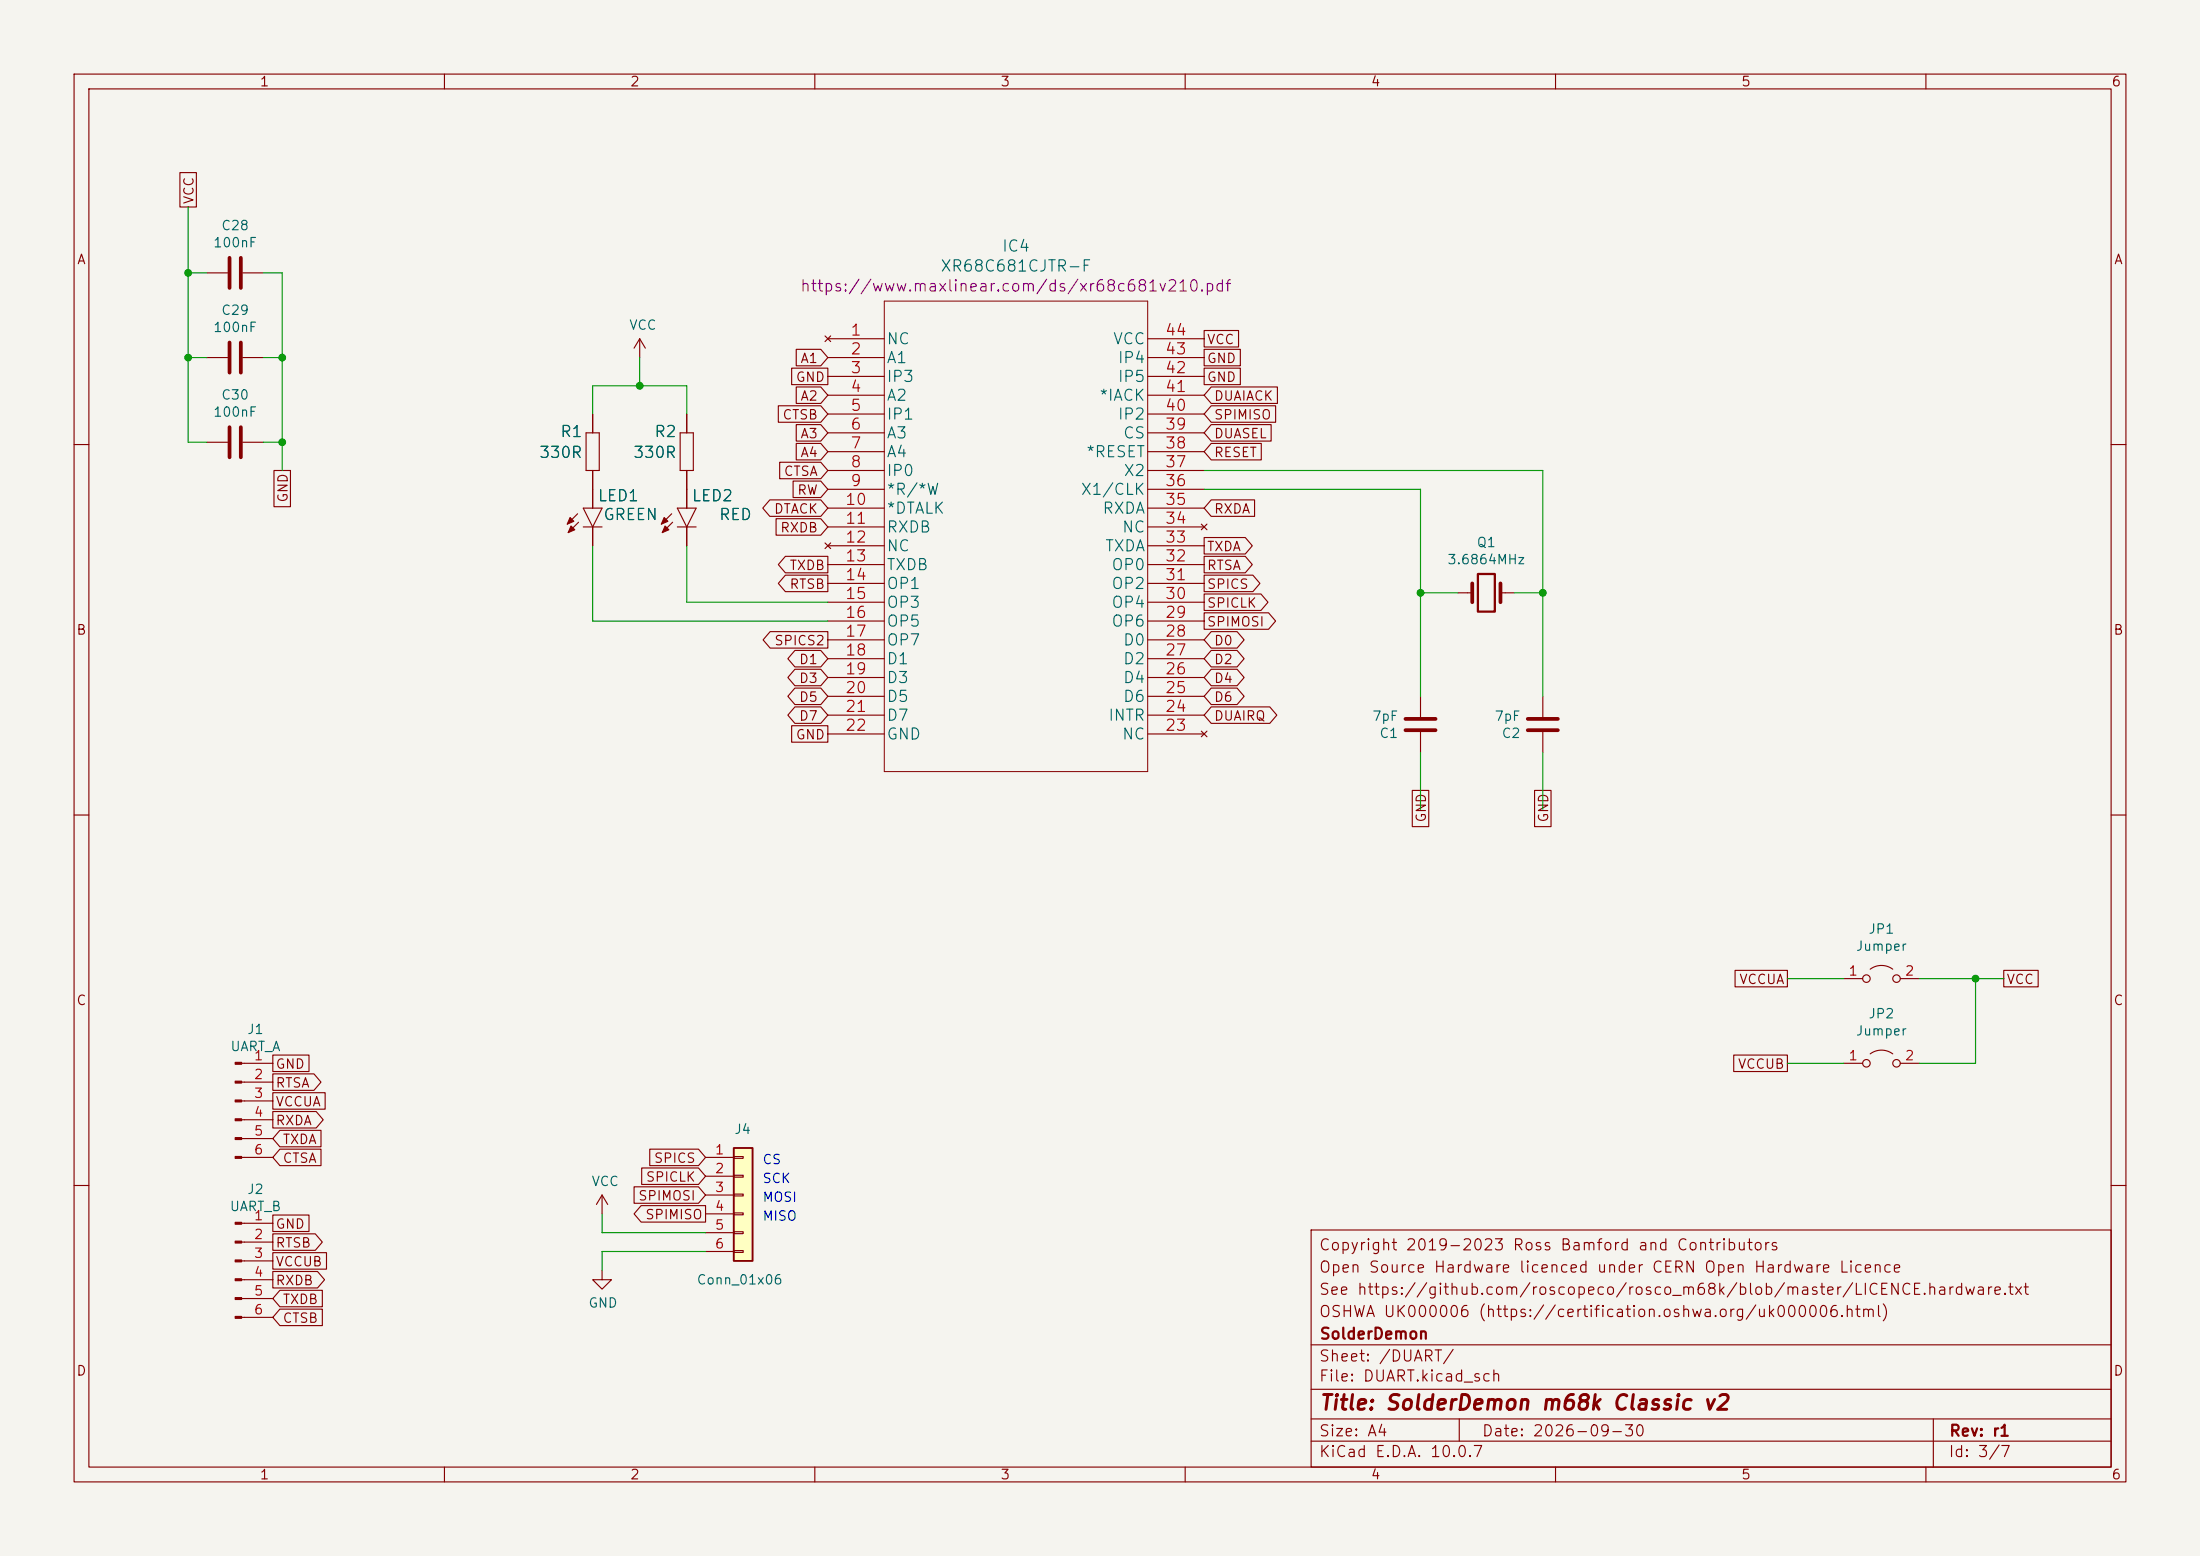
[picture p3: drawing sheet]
<svg xmlns="http://www.w3.org/2000/svg" width="297mm" height="210mm" viewBox="0 0 297 210" stroke-linecap="round" stroke-linejoin="round" font-family="sans-serif">
<path d="M0 0h297v210h-297z" fill="#f5f4ef" stroke="#f5f4ef" stroke-width=".14"/>
<g fill="none" stroke="#840000" stroke-width=".15">
<path d="M10 10h277v190h-277zM12 12h273v186h-273zM60 10v2M110 10v2M160 10v2M210 10v2M260 10v2M27.9 48.3h2.8M32.8 48.3h2.8M79.1 58.4h1.8v5.1h-1.8zM80 55.9v2.5M91.8 58.4h1.8v5.1h-1.8z"/>
<path d="M92.7 55.9v2.5M111.4 45.3l.7 .8M111.8 45.7h7.6M111.8 48.3h7.6M111.8 50.8h7.6M111.8 53.3h7.6M111.8 55.9h7.6M111.8 58.4h7.6M112.1 45.3l-.7 .8M154.9 45.7h7.7M154.9 48.3h7.7M154.9 50.8h7.7"/>
<path d="M154.9 53.3h7.7M154.9 55.9h7.7M154.9 58.4h7.7M10 60h2M78 69.3l-1.4 1.4M78.1 70.5l-1.4 1.4M78.7 68.6h2.6l-1.3 2.5zM78.7 71.1h2.6M80 63.5v5.1M80 71.1v2.6M90.7 69.3l-1.4 1.4M90.8 70.5l-1.4 1.4"/>
<path d="M91.4 68.6h2.6l-1.3 2.5zM91.4 71.1h2.6M92.7 63.5v5.1M92.7 71.1v2.6M111.4 73.3l.7 .7M111.8 61h7.6M111.8 63.5h7.6M111.8 66h7.6M111.8 68.6h7.6M111.8 71.1h7.6M111.8 73.7h7.6M111.8 76.2h7.6"/>
<path d="M111.8 78.7h7.6M112.1 73.3l-.7 .7M154.9 61h7.7M154.9 63.5h7.7M154.9 66h7.7M154.9 68.6h7.7M154.9 71.1h7.7M154.9 73.7h7.7M154.9 76.2h7.7M154.9 78.7h7.7M162.2 70.7l.7 .8M162.9 70.7l-.7 .8"/>
<path d="M285 60h2M111.8 81.3h7.6M111.8 83.8h7.6M111.8 86.4h7.6M111.8 88.9h7.6M111.8 91.4h7.6M111.8 94h7.6M111.8 96.5h7.6M111.8 99.1h7.6M154.9 81.3h7.7M154.9 83.8h7.7M154.9 86.4h7.7"/>
<path d="M154.9 88.9h7.7M154.9 91.4h7.7M154.9 94h7.7M154.9 96.5h7.7M154.9 99.1h7.7M162.2 98.7l.7 .7M162.9 98.7l-.7 .7M10 110h2M285 110h2M32.6 143.5h4.2M32.6 146.1h4.2M32.6 148.6h4.2"/>
<path d="M32.6 151.1h4.2M32.6 153.7h4.2M32.6 156.2h4.2M10 160h2M32.6 165.1h4.2M32.6 167.6h4.2M32.6 170.2h4.2M32.6 172.7h4.2M32.6 175.3h4.2M32.6 177.8h4.2M81.3 171.5v1.2h1.2l-1.2 1.3-1.3-1.3h1.3M81.3 161.3l-.8 1.3"/>
<path d="M81.3 161.3l.7 1.3M81.3 161.3v2.5M177 166h108v32h-108zM285 160h2M60 198v2M110 198v2M160 198v2M177 194.5h108M177 191.5h108M177 187.5h108M177 181.5h108M197 191.5v3"/>
<path d="M210 198v2M260 198v2M261 191.5v6.5"/>
</g>
<path d="M119.4 40.6h35.5v63.5h-35.5z" fill="none" stroke="#840000" stroke-width=".14"/>
<path d="M31 46.2v4.1M32.5 46.2v4.1" fill="none" stroke="#840000" stroke-width=".51"/>
<g fill="#840000" stroke="#840000" stroke-width=".15">
<path d="M31.7 165h.9v.2h-.9z"/>
<path d="M31.7 167.5h.9v.3h-.9z"/>
<path d="M31.7 170.1h.9v.2h-.9z"/>
<path d="M31.7 172.6h.9v.2h-.9z"/>
<path d="M31.7 175.1h.9v.3h-.9z"/>
<path d="M31.7 177.7h.9v.2h-.9z"/>
<path d="M77 69.9l.5 .5-.9 .3z"/>
<path d="M77.1 71l.5 .5-.9 .4z"/>
<path d="M89.7 69.9l.5 .5-.9 .3z"/>
<path d="M89.8 71l.5 .5-.9 .4z"/>
<path d="M31.7 143.4h.9v.2h-.9z"/>
<path d="M31.7 145.9h.9v.3h-.9z"/>
<path d="M31.7 148.5h.9v.2h-.9z"/>
<path d="M31.7 151h.9v.3h-.9z"/>
<path d="M31.7 153.5h.9v.3h-.9z"/>
<path d="M31.7 156.1h.9v.2h-.9z"/>
</g>
<path d="M99.1 154.9h2.5v15.3h-2.5z" fill="#ffffc2"/>
<path d="M99.1 154.9h2.5v15.3h-2.5z" fill="none" stroke="#840000" stroke-width=".25"/>
<g fill="none" stroke="#840000" stroke-width=".15">
<path d="M24.3 23.3h2.2v4.6h-2.2zM27.9 36.8h2.8M32.8 36.8h2.8M27.9 59.7h2.8M32.8 59.7h2.8M80 55.9v2.5M86.4 45.7l-.8 1.3M86.4 45.7l.7 1.3M86.4 45.7v2.6M92.7 55.9v2.5M105.1 54.8h5.7l1 1.1-1 1.1h-5.7zM106.9 49.7h4.9v2.2h-4.9z"/>
<path d="M107.5 59.8h3.3l1 1.2-1 1.1h-3.3zM107.5 57.3h3.3l1 1.1-1 1.1h-3.3zM107.5 47.1h3.3l1 1.2-1 1.1h-3.3zM107.5 52.2h3.3l1 1.1-1 1.2h-3.3zM162.6 49.7h4.8v2.2h-4.8zM162.6 44.6h4.6v2.2h-4.6zM162.6 47.1h4.8v2.3h-4.8zM163.5 52.2h9v2.3h-9l-.9-1.2zM163.5 54.8h8.7v2.2h-8.7l-.9-1.1zM163.5 57.3h8.1v2.2h-8.1l-.9-1.1zM163.5 59.8h6.8v2.3h-6.8l-.9-1.1zM37 63.5h2.2v4.9h-2.2z"/>
<path d="M80 63.5v5.1M80 71.1v2.6M92.7 63.5v5.1M92.7 71.1v2.6M103.9 67.5h6.9l1 1.1-1 1.1h-6.9l-.9-1.1zM104.8 70h6l1 1.1-1 1.1h-6zM105.3 62.4h5.5l1 1.1-1 1.1h-5.5zM106 75.1h5.8v2.2h-5.8l-.9-1.1zM106 77.6h5.8v2.3h-5.8l-.9-1.2zM107.1 64.9h3.7l1 1.1-1 1.2h-3.7zM162.6 75.1h5.5l1 1.1-1 1.1h-5.5zM162.6 77.6h6.5l1 1.1-1 1.2h-6.5z"/>
<path d="M162.6 72.5h5.5l1 1.2-1 1.1h-5.5zM163.5 67.5h5.9v2.2h-5.9l-.9-1.1zM104 85.2h7.8v2.3h-7.8l-1-1.1zM106.9 97.9h4.9v2.3h-4.9zM107.3 90.3h3.5l1 1.1-1 1.2h-3.5l-.9-1.2zM107.3 92.9h3.5l1 1.1-1 1.1h-3.5l-.9-1.1zM107.3 95.4h3.5l1 1.1-1 1.1h-3.5l-.9-1.1zM107.3 87.8h3.5l1 1.1-1 1.1h-3.5l-.9-1.1zM162.6 82.7h8.7l.9 1.1-.9 1.1h-8.7zM162.6 80.2h7.6l1 1.1-1 1.1h-7.6zM163.5 90.3h3.5l1 1.1-1 1.2h-3.5l-.9-1.2zM163.5 85.2h3.5l1 1.2-1 1.1h-3.5l-.9-1.1z"/>
<path d="M163.5 87.8h3.5l1 1.1-1 1.1h-3.5l-.9-1.1zM163.5 92.9h3.5l1 1.1-1 1.1h-3.5l-.9-1.1zM163.5 95.4h7.9l1 1.1-1 1.1h-7.9l-.9-1.1zM191.8 94v2.8M191.8 98.8v2.8M196.8 80h2M202.6 80h1.9M208.3 94v2.8M208.3 98.8v2.8M190.7 106.7h2.2v4.9h-2.2zM207.2 106.7h2.2v4.9h-2.2zM234.2 131h7.1v2.2h-7.1z"/>
<path d="M248.9 132.1h2.6M252.5 130.8a2.54 2.54 0 0 1 3 0M256.5 132.1h2.6M270.5 131h4.7v2.2h-4.7zM36.8 142.4h4.9v2.2h-4.9zM36.8 144.9h5.6l.9 1.2-.9 1.1h-5.6zM36.8 150h5.9l.9 1.1-.9 1.1h-5.9zM36.8 147.5h7.1v2.2h-7.1zM37.8 152.6h5.5v2.2h-5.5l-1-1.1zM37.8 155.1h5.5v2.2h-5.5l-1-1.1zM86.6 157.6h7.7l.9 1.2-.9 1.1h-7.7zM87.7 155.1h6.6l.9 1.1-.9 1.1h-6.6z"/>
<path d="M95.2 156.2h3.9M95.2 158.8h3.9M99.1 156.1h1.2v.2h-1.2zM99.1 158.6h1.2v.3h-1.2zM234.1 142.4h7.2v2.2h-7.2zM248.9 143.5h2.6M252.5 142.2a2.54 2.54 0 0 1 3 0M256.5 143.5h2.6M36.8 166.5h5.8l.9 1.1-.9 1.2h-5.8zM36.8 169.1h7.3v2.2h-7.3zM36.8 171.6h6.1l.9 1.1-.9 1.1h-6.1zM36.8 164h4.9v2.2h-4.9z"/>
<path d="M37.8 176.7h5.7v2.2h-5.7l-1-1.1zM37.8 174.1h5.7v2.3h-5.7l-1-1.1zM85.6 160.2h8.7l.9 1.1-.9 1.1h-8.7zM86.6 162.7h8.6v2.2h-8.6l-1-1.1zM95.2 161.3h3.9M95.2 163.8h3.9M95.2 166.4h3.9M95.2 168.9h3.9M99.1 161.2h1.2v.2h-1.2zM99.1 163.7h1.2v.3h-1.2zM99.1 166.2h1.2v.3h-1.2zM99.1 168.8h1.2v.2h-1.2z"/>
<circle cx="252" cy="132.1" r=".51"/>
<circle cx="256" cy="132.1" r=".51"/>
<circle cx="252" cy="143.5" r=".51"/>
<circle cx="256" cy="143.5" r=".51"/>
</g>
<path d="M31 34.8v4.1M32.5 34.8v4.1M31 57.7v4M32.5 57.7v4M198.8 78.7v2.6M202.6 78.7v2.6M189.7 98.6h4.1M189.7 97h4.1M206.2 98.6h4.1M206.2 97h4.1" fill="none" stroke="#840000" stroke-width=".51"/>
<path d="M199.5 77.5h2.3v5.1h-2.3z" fill="none" stroke="#840000" stroke-width=".3"/>
<g fill="none" stroke="#009600" stroke-width=".15">
<path d="M25.4 27.9v31.8h2.5M25.4 36.8h2.5M35.6 36.8h2.5v26.7M25.4 48.3h2.5M35.6 59.7h2.5M35.6 48.3h2.5M80 55.9v-3.8h12.7v3.8M86.4 48.3v3.8M80 73.7v10.1h31.8M92.7 73.7v7.6h19.1M162.6 66h29.2v28M162.6 63.5h45.7v30.5"/>
<path d="M191.8 80h5M204.5 80h3.8M191.8 101.6v7.6M208.3 101.6v7.6M241.3 132.1h7.6M259.1 132.1h11.4M266.7 132.1v11.4h-7.6M241.3 143.5h7.6M81.3 163.8v2.6h13.9M95.2 168.9h-13.9v2.6"/>
</g>
<g fill="#009600" stroke="#009600" stroke-width=".14">
<circle cx="38.1" cy="48.3" r=".46"/>
<circle cx="86.4" cy="52.1" r=".46"/>
<circle cx="38.1" cy="59.7" r=".46"/>
<circle cx="25.4" cy="36.8" r=".46"/>
<circle cx="25.4" cy="48.3" r=".46"/>
<circle cx="191.8" cy="80" r=".46"/>
<circle cx="208.3" cy="80" r=".46"/>
<circle cx="266.7" cy="132.1" r=".46"/>
</g>
<text font-size="2" fill="#840000" x="178" y="190.8">Title: SolderDemon m68k Classic v2</text>
<g font-size="1.5" fill="#006464">
<text x="135.2" y="34.4">IC4</text>
<text x="126.8" y="37">XR68C681CJTR-F</text>
<text x="119.6" y="46.9">NC</text>
<text x="150.2" y="46.9">VCC</text>
<text x="119.6" y="49.4">A1</text>
<text x="119.6" y="51.9">IP3</text>
<text x="150.8" y="51.9">IP5</text>
<text x="150.8" y="49.4">IP4</text>
<text x="75.5" y="59.4">R1</text>
<text x="88.2" y="59.4">R2</text>
<text x="119.6" y="54.5">A2</text>
<text x="119.6" y="57">IP1</text>
<text x="119.6" y="59.6">A3</text>
<text x="148.3" y="54.5">*IACK</text>
<text x="150.8" y="57">IP2</text>
<text x="151.5" y="59.6">CS</text>
<text x="72.7" y="62.2">330R</text>
<text x="85.4" y="62.2">330R</text>
<text x="119.6" y="62.1">A4</text>
<text x="119.6" y="64.6">IP0</text>
<text x="146.5" y="62.1">*RESET</text>
<text x="151.6" y="64.6">X2</text>
<text x="80.6" y="68">LED1</text>
<text x="81.3" y="70.6">GREEN</text>
<text x="93.3" y="68">LED2</text>
<text x="97" y="70.6">RED</text>
<text x="119.6" y="67.2">*R/*W</text>
<text x="119.6" y="69.7">*DTALK</text>
<text x="145.8" y="67.2">X1/CLK</text>
<text x="148.7" y="69.7">RXDA</text>
<text x="119.6" y="72.3">RXDB</text>
<text x="119.6" y="74.8">NC</text>
<text x="119.6" y="77.3">TXDB</text>
<text x="149.1" y="74.8">TXDA</text>
<text x="149.9" y="77.3">OP0</text>
<text x="151.4" y="72.3">NC</text>
<text x="119.6" y="79.9">OP1</text>
<text x="119.6" y="82.4">OP3</text>
<text x="149.9" y="82.4">OP4</text>
<text x="149.9" y="79.9">OP2</text>
<text x="119.6" y="85">OP5</text>
<text x="119.6" y="87.5">OP7</text>
<text x="149.9" y="85">OP6</text>
<text x="151.5" y="87.5">D0</text>
<text x="119.6" y="90">D1</text>
<text x="119.6" y="92.6">D3</text>
<text x="119.6" y="95.1">D5</text>
<text x="151.5" y="95.1">D6</text>
<text x="151.5" y="92.6">D4</text>
<text x="151.5" y="90">D2</text>
<text x="119.6" y="97.7">D7</text>
<text x="119.6" y="100.2">GND</text>
<text x="149.5" y="97.7">INTR</text>
<text x="151.4" y="100.2">NC</text>
</g>
<text font-size="1.5" fill="#840084" x="107.9" y="39.7">https://www.maxlinear.com/ds/xr68c681v210.pdf</text>
<g font-size="1.5" fill="#a90000">
<text x="114.7" y="45.7">1</text>
<text x="157.2" y="45.7">44</text>
<text x="114.7" y="48.2">2</text>
<text x="114.7" y="50.8">3</text>
<text x="114.7" y="53.3">4</text>
<text x="157.2" y="53.3">41</text>
<text x="157.2" y="50.8">42</text>
<text x="157.2" y="48.2">43</text>
<text x="114.7" y="55.8">5</text>
<text x="114.7" y="58.4">6</text>
<text x="157.2" y="58.4">39</text>
<text x="157.2" y="55.8">40</text>
<text x="114.7" y="60.9">7</text>
<text x="114.7" y="63.5">8</text>
<text x="114.7" y="66">9</text>
<text x="157.2" y="66">36</text>
<text x="157.2" y="63.5">37</text>
<text x="157.2" y="60.9">38</text>
<text x="114" y="68.5">10</text>
<text x="114" y="71.1">11</text>
<text x="157.2" y="71.1">34</text>
<text x="157.2" y="68.5">35</text>
<text x="114" y="73.6">12</text>
<text x="114" y="76.2">13</text>
<text x="157.2" y="76.2">32</text>
<text x="157.2" y="73.6">33</text>
<text x="114" y="78.7">14</text>
<text x="114" y="81.2">15</text>
<text x="114" y="83.8">16</text>
<text x="157.2" y="83.8">29</text>
<text x="157.2" y="81.2">30</text>
<text x="157.2" y="78.7">31</text>
<text x="114" y="86.3">17</text>
<text x="114" y="88.9">18</text>
<text x="157.2" y="88.9">27</text>
<text x="157.2" y="86.3">28</text>
<text x="114" y="91.4">19</text>
<text x="114" y="93.9">20</text>
<text x="157.2" y="93.9">25</text>
<text x="157.2" y="91.4">26</text>
<text x="114" y="96.5">21</text>
<text x="114" y="99">22</text>
<text x="157.2" y="99">23</text>
<text x="157.2" y="96.5">24</text>
</g>
<g font-size="1.5" fill="#840000">
<text x="178" y="172.1">Open Source Hardware licenced under CERN Open Hardware Licence</text>
<text x="178" y="169.1">Copyright 2019-2023 Ross Bamford and Contributors</text>
<text x="178" y="178.1">OSHWA UK000006 (https://certification.oshwa.org/uk000006.html)</text>
<text x="178" y="175.1">See https://github.com/roscopeco/rosco_m68k/blob/master/LICENCE.hardware.txt</text>
<text x="178" y="184.1">Sheet: /DUART/</text>
<text x="178" y="181.1">SolderDemon</text>
<text x="178" y="186.8">File: DUART.kicad_sch</text>
<text x="178" y="197">KiCad E.D.A. 10.0.7</text>
<text x="178" y="194.2">Size: A4</text>
<text x="200" y="194.2">Date: 2026-09-30</text>
<text x="263" y="197">Id: 3/7</text>
<text x="263" y="194.2">Rev: r1</text>
</g>
<g font-size="1.3" fill="#840000">
<text x="35" y="12">1</text>
<text x="85" y="12">2</text>
<text x="135" y="12">3</text>
<text x="185" y="12">4</text>
<text x="235" y="12">5</text>
<text x="285" y="12">6</text>
<text x="26.5" y="27.6" transform="rotate(-90 26.5 27.6)">VCC</text>
<text x="10.3" y="36">A</text>
<text x="285.3" y="36">A</text>
<text x="162.9" y="46.8">VCC</text>
<text x="107.3" y="51.9">GND</text>
<text x="108" y="49.3">A1</text>
<text x="162.9" y="51.9">GND</text>
<text x="162.9" y="49.3">GND</text>
<text x="105.5" y="56.9">CTSB</text>
<text x="108" y="59.5">A3</text>
<text x="108" y="54.4">A2</text>
<text x="163.8" y="54.4">DUAIACK</text>
<text x="163.8" y="56.9">SPIMISO</text>
<text x="163.8" y="59.5">DUASEL</text>
<text x="105.7" y="64.6">CTSA</text>
<text x="108" y="62">A4</text>
<text x="163.8" y="62">RESET</text>
<text x="39.2" y="67.9" transform="rotate(-90 39.2 67.9)">GND</text>
<text x="104.4" y="69.6">DTACK</text>
<text x="107.5" y="67.1">RW</text>
<text x="163.8" y="69.6">RXDA</text>
<text x="105.2" y="72.2">RXDB</text>
<text x="106.5" y="77.3">TXDB</text>
<text x="162.9" y="77.3">RTSA</text>
<text x="162.9" y="74.7">TXDA</text>
<text x="106.5" y="79.8">RTSB</text>
<text x="162.9" y="82.3">SPICLK</text>
<text x="162.9" y="79.8">SPICS</text>
<text x="10.2" y="86">B</text>
<text x="104.4" y="87.4">SPICS2</text>
<text x="107.8" y="90">D1</text>
<text x="162.9" y="84.9">SPIMOSI</text>
<text x="163.8" y="87.4">D0</text>
<text x="163.8" y="90">D2</text>
<text x="285.2" y="86">B</text>
<text x="107.8" y="92.5">D3</text>
<text x="107.8" y="95">D5</text>
<text x="163.8" y="92.5">D4</text>
<text x="163.8" y="95">D6</text>
<text x="107.3" y="100.1">GND</text>
<text x="107.8" y="97.6">D7</text>
<text x="163.8" y="97.6">DUAIRQ</text>
<text x="192.8" y="111.1" transform="rotate(-90 192.8 111.1)">GND</text>
<text x="209.3" y="111.1" transform="rotate(-90 209.3 111.1)">GND</text>
<text x="10.2" y="136">C</text>
<text x="234.7" y="133.1">VCCUA</text>
<text x="270.8" y="133.1">VCC</text>
<text x="285.2" y="136">C</text>
<text x="37.1" y="144.6">GND</text>
<text x="37.1" y="147.1">RTSA</text>
<text x="37.1" y="149.6">VCCUA</text>
<text x="234.5" y="144.6">VCCUB</text>
<text x="37.1" y="152.2">RXDA</text>
<text x="38.1" y="154.7">TXDA</text>
<text x="38.1" y="157.3">CTSA</text>
<text x="87.1" y="159.8">SPICLK</text>
<text x="88.2" y="157.3">SPICS</text>
<text x="37.1" y="166.2">GND</text>
<text x="86.1" y="162.3">SPIMOSI</text>
<text x="87" y="164.9">SPIMISO</text>
<text x="37.1" y="168.7">RTSB</text>
<text x="37.1" y="171.2">VCCUB</text>
<text x="37.1" y="173.8">RXDB</text>
<text x="38.1" y="178.9">CTSB</text>
<text x="38.1" y="176.3">TXDB</text>
<text x="10.2" y="186">D</text>
<text x="285.2" y="186">D</text>
<text x="35" y="200">1</text>
<text x="85" y="200">2</text>
<text x="135" y="200">3</text>
<text x="185" y="200">4</text>
<text x="235" y="200">5</text>
<text x="285" y="200">6</text>
</g>
<g font-size="1.3" fill="#006464">
<text x="28.7" y="33.7">100nF</text>
<text x="29.8" y="31.4">C28</text>
<text x="28.7" y="45.1">100nF</text>
<text x="29.8" y="42.8">C29</text>
<text x="84.9" y="44.8">VCC</text>
<text x="28.7" y="56.6">100nF</text>
<text x="29.8" y="54.3">C30</text>
<text x="195.3" y="76.5">3.6864MHz</text>
<text x="199.3" y="74.2">Q1</text>
<text x="185.2" y="97.6">7pF</text>
<text x="186.1" y="99.9">C1</text>
<text x="201.7" y="97.6">7pF</text>
<text x="202.6" y="99.9">C2</text>
<text x="250.5" y="128.6">Jumper</text>
<text x="252.1" y="126.3">JP1</text>
<text x="252.1" y="137.8">JP2</text>
<text x="31" y="142.2">UART_A</text>
<text x="33.3" y="139.9">J1</text>
<text x="250.5" y="140.1">Jumper</text>
<text x="99" y="153.4">J4</text>
<text x="33.3" y="161.5">J2</text>
<text x="79.8" y="160.4">VCC</text>
<text x="30.9" y="163.8">UART_B</text>
<text x="94" y="173.7">Conn_01x06</text>
<text x="79.3" y="176.8">GND</text>
</g>
<g font-size="1.3" fill="#a90000">
<text x="249.5" y="132">1</text>
<text x="257.1" y="132">2</text>
<text x="34.2" y="143.4">1</text>
<text x="249.5" y="143.4">1</text>
<text x="257.1" y="143.4">2</text>
<text x="34.2" y="146">2</text>
<text x="34.2" y="148.5">3</text>
<text x="34.2" y="151">4</text>
<text x="34.2" y="153.6">5</text>
<text x="34.2" y="156.1">6</text>
<text x="96.4" y="156.1">1</text>
<text x="96.4" y="158.7">2</text>
<text x="96.4" y="161.2">3</text>
<text x="34.2" y="165">1</text>
<text x="34.2" y="167.6">2</text>
<text x="96.4" y="163.7">4</text>
<text x="96.4" y="166.3">5</text>
<text x="34.2" y="170.1">3</text>
<text x="34.2" y="172.6">4</text>
<text x="96.4" y="168.8">6</text>
<text x="34.2" y="175.2">5</text>
<text x="34.2" y="177.7">6</text>
</g>
<g font-size="1.3" fill="#0000c2">
<text x="102.8" y="160">SCK</text>
<text x="102.8" y="157.5">CS</text>
<text x="102.8" y="165.1">MISO</text>
<text x="102.8" y="162.5">MOSI</text>
</g>
</svg>
